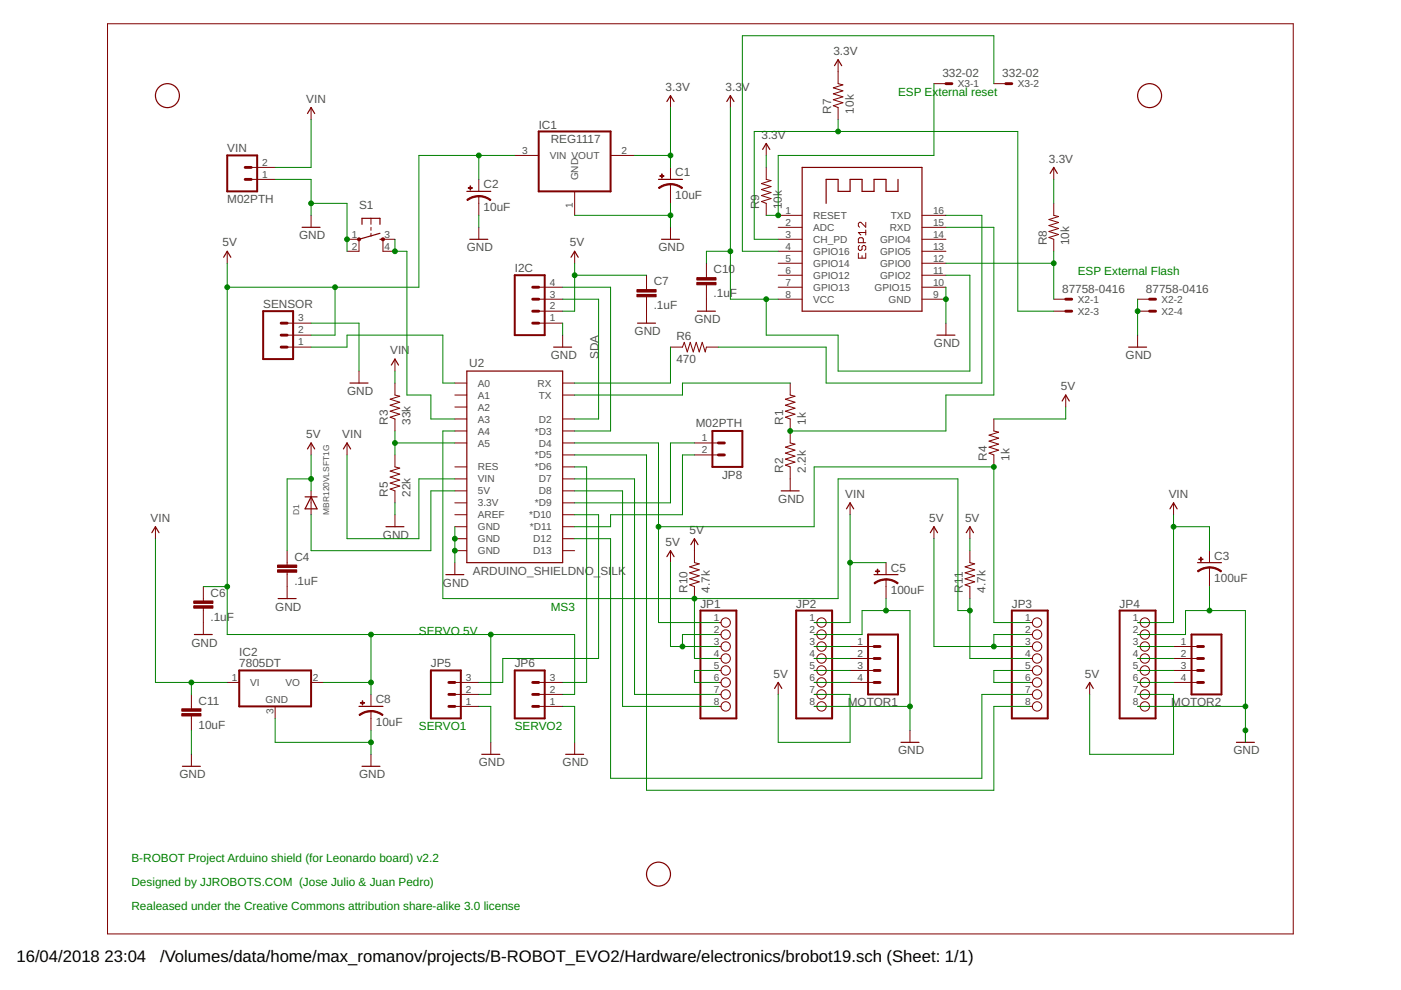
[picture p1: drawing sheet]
<svg xmlns="http://www.w3.org/2000/svg" width="297mm" height="210mm" viewBox="0 0 297 210" stroke-linecap="round" stroke-linejoin="round" font-family="sans-serif">
<g fill="none" stroke="#800000" stroke-width=".21">
<path d="M22.8 5h251.4v193h-251.4zM177.7 12.7v5l1 .3-2 .6 2 .7-2 .6 2 .6-2 .6 2 .7-2 .6 1 .4v2.5M198 17.7h2.6M210.7 17.7h2.6M53.3 38h5M53.3 35.5h5M66 22.8v2.5M101.5 38v2.6M109.1 33h5.1M129.5 33h5M142.2 20.3v2.5M142.2 35.5v2.5"/>
<path d="M142.2 39.1v4M154.9 20.3v2.5M162.5 35.5v2.5l1 .3-2.1 .6 2.1 .7-2.1 .6 2.1 .6-2.1 .7 2.1 .6-2.1 .6 1.1 .4v2.6M162.5 30.4v2.6M223.4 35.5v2.5M48.2 53.3v2.5M66 45.7v2.5M73.6 50.7h2.5v2.6h-2.5M78.7 46.3v1.3M78.7 48.2v.6M78.7 49.5v.6M83.7 50.7h-2.5v2.6h2.5"/>
<path d="M101.5 41.6v4.1M101.5 48.2v2.5M121.8 40.6v5.1M121.8 53.3v2.5M137.1 58.4v3M142.2 48.2v2.5M149.8 55.8v3.1M165 45.7h5.1M165 48.2h5.1M165 50.7h5.1M165 53.3h5.1M165 55.8h5.1"/>
<path d="M165 58.4h5.1M182 53.7v1h1.6v-1M182.2 52l-.2 .3v.5l.2 .3h.3l.3-.3v-.5l.2-.3h.3l.3 .3v.5l-.3 .3M182.8 54.2v.5M183 51.5v-.8l-.2-.3h-.6l-.2 .3v.8h1.6M183.6 47.1v1.1l-1.1-1.1h-.3l-.2 .3v.5l.2 .3M183.6 48.8v1M183.6 49.3h-1.6l.5 .5M195.5 45.7h5.1M195.5 48.2h5.1M195.5 50.7h5.1M195.5 53.3h5.1"/>
<path d="M195.5 55.8h5.1M195.5 58.4h5.1M223.4 43.1v2.6l1 .2-2 .6 2 .7-2 .6 2 .7-2 .6 2 .6-2 .7 1 .3v2.6M60.9 68.5h5.1M60.9 73.6h5.1M60.9 71.1h5.1M76.1 78.7v2.5M83.7 76.1v2.6M114.2 68.5h5.1M114.2 66h5.1M114.2 63.4h5.1M114.2 60.9h5.1"/>
<path d="M119.3 71.1v2.5M137.1 62.9v5.6M142.2 73.6h2.5l.4-1 .6 2 .6-2 .7 2 .6-2 .7 2 .6-2 .6 2 .3-1h2.5M149.8 60.4v5.6M165 63.4h5.1M165 60.9h5.1M195.5 63.4h5.1M195.5 60.9h5.1M200.6 68.5v2.6M223.4 66h2.6M223.4 63.4h2.6M241.2 66h2.5"/>
<path d="M241.2 63.4h2.5M241.2 71.1v2.5M66 93.9v2.6M73.6 93.9v2.6M83.7 81.2v2.6l1.1 .2-2.1 .6 2.1 .7-2.1 .6 2.1 .7-2.1 .6 2.1 .6-2.1 .7 1 .3v2.6M83.7 96.5v2.5l1.1 .3-2.1 .6 2.1 .6-2.1 .7 2.1 .6-2.1 .6 2.1 .7-2.1 .6 1 .4v2.5M96.4 81.2h2.6M96.4 83.8h2.6M96.4 88.8h2.6M96.4 91.4h2.6M96.4 93.9h2.6M96.4 99h2.6"/>
<path d="M96.4 86.3h2.6M119.3 81.2h2.5M119.3 83.8h2.5M119.3 88.8h2.5M119.3 91.4h2.5M119.3 93.9h2.5M119.3 96.5h2.5M119.3 99h2.5M147.2 93.9h5.1M147.2 96.5h5.1M167.5 81.2v2.6l1.1 .2-2.1 .6 2.1 .7-2.1 .6 2.1 .7-2.1 .6 2.1 .6-2.1 .7 1 .3v5.1l1.1 .3-2.1 .6 2.1 .6-2.1 .7 2.1 .6-2.1 .6 2.1 .7-2.1 .6 1 .4v5.1M210.7 88.8v2.6l1 .2-2 .7 2 .6-2 .6 2 .7-2 .6 2 .6-2 .7 1 .4v2.5"/>
<path d="M226 83.8v2.5M33 111.7v2.5M60.9 116.8v3M66 104.1v5M83.7 109.1v2.6M96.4 119.3v2.5M96.4 101.5h2.6M96.4 104.1h2.6M96.4 106.6h2.6M96.4 109.1h2.6M96.4 111.7h2.6M96.4 114.2h2.6"/>
<path d="M96.4 116.8h2.6M119.3 101.5h2.5M119.3 104.1h2.5M119.3 106.6h2.5M119.3 109.1h2.5M119.3 111.7h2.5M119.3 114.2h2.5M119.3 116.8h2.5M142.2 116.8v2.5M147.2 114.2v5.1l1.1 .2-2.1 .7 2.1 .6-2.1 .7 2.1 .6-2.1 .6 2.1 .7-2.1 .6 1 .4v2.5M180.2 106.6v2.5M187.9 119.3v2.5"/>
<path d="M198 111.7v2.5M205.6 111.7v2.5M205.6 116.8v2.5l1.1 .2-2.1 .7 2.1 .6-2.1 .7 2.1 .6-2.1 .6 2.1 .7-2.1 .6 1 .4v2.5M248.8 106.6v2.5M256.4 116.8v2.5M43.1 124.4v3M43.1 128.9v5.6M60.9 121.3v5.6M152.3 132h.6M152.3 134.5h.6M152.3 137.1h.6M152.3 139.6h.6"/>
<path d="M172.6 132h.6M172.6 134.5h.6M172.6 137.1h.6M172.6 139.6h.6M180.2 137.1h5.1M180.2 139.6h5.1M187.9 122.9v4M218.3 132h.6M218.3 134.5h.6M218.3 137.1h.6M218.3 139.6h.6M241.2 132h.5"/>
<path d="M241.2 134.5h.5M241.2 137.1h.5M241.2 139.6h.5M248.8 137.1h5.1M248.8 139.6h5.1M256.4 120.3v4.1M40.6 147.2v3.1M40.6 151.8v3.1M40.6 159.9v2.6M48.2 144.7h2.5M58.3 149.8v2.5M66 144.7h2.5"/>
<path d="M78.7 147.2v2.6M78.7 150.8v4.1M78.7 159.9v2.6M96.4 144.7h5.1M96.4 147.2h5.1M96.4 149.8h5.1M104.1 157.4v2.5M114.2 144.7h5.1M114.2 147.2h5.1M114.2 149.8h5.1M121.8 157.4v2.5M152.3 142.2h.6"/>
<path d="M152.3 144.7h.6M152.3 147.2h.6M152.3 149.8h.6M165 144.7v2.5M172.6 142.2h.6M172.6 144.7h.6M172.6 147.2h.6M172.6 149.8h.6M180.2 142.2h5.1M180.2 144.7h5.1M192.9 154.9v2.5M218.3 142.2h.6"/>
<path d="M218.3 144.7h.6M218.3 147.2h.6M218.3 149.8h.6M231 144.7v2.5M241.2 142.2h.5M241.2 144.7h.5M241.2 147.2h.5M241.2 149.8h.5M248.8 142.2h5.1M248.8 144.7h5.1M264.1 154.9v2.5"/>
<circle cx="153.9" cy="139.6" r=".99"/>
<circle cx="153.9" cy="132" r=".99"/>
<circle cx="153.9" cy="134.5" r=".99"/>
<circle cx="153.9" cy="137.1" r=".99"/>
<circle cx="174.2" cy="134.5" r=".99"/>
<circle cx="174.2" cy="137.1" r=".99"/>
<circle cx="174.2" cy="132" r=".99"/>
<circle cx="174.2" cy="139.6" r=".99"/>
<circle cx="219.9" cy="132" r=".99"/>
<circle cx="219.9" cy="134.5" r=".99"/>
<circle cx="219.9" cy="137.1" r=".99"/>
<circle cx="219.9" cy="139.6" r=".99"/>
<circle cx="242.7" cy="139.6" r=".99"/>
<circle cx="242.7" cy="134.5" r=".99"/>
<circle cx="242.7" cy="137.1" r=".99"/>
<circle cx="242.7" cy="132" r=".99"/>
<circle cx="153.9" cy="144.7" r=".99"/>
<circle cx="153.9" cy="147.2" r=".99"/>
<circle cx="153.9" cy="142.2" r=".99"/>
<circle cx="153.9" cy="149.8" r=".99"/>
<circle cx="174.2" cy="147.2" r=".99"/>
<circle cx="174.2" cy="149.8" r=".99"/>
<circle cx="174.2" cy="144.7" r=".99"/>
<circle cx="174.2" cy="142.2" r=".99"/>
<circle cx="219.9" cy="147.2" r=".99"/>
<circle cx="219.9" cy="142.2" r=".99"/>
<circle cx="219.9" cy="149.8" r=".99"/>
<circle cx="219.9" cy="144.7" r=".99"/>
<circle cx="242.7" cy="144.7" r=".99"/>
<circle cx="242.7" cy="142.2" r=".99"/>
<circle cx="242.7" cy="147.2" r=".99"/>
<circle cx="242.7" cy="149.8" r=".99"/>
</g>
<g fill="none" stroke="#800000" stroke-width=".42">
<path d="M48.2 33h6.3v7.6h-6.3zM114.2 27.9h15.3v12.7h-15.3zM109.1 58.4h6.4v12.7h-6.4zM55.8 66h6.3v10.1h-6.3zM151 91.4h6.4v7.6h-6.4zM148.5 129.5h7.6v22.8h-7.6zM168.8 129.5h7.6v22.8h-7.6zM184 134.5h6.4v12.7h-6.4zM214.5 129.5h7.6v22.8h-7.6zM237.4 129.5h7.6v22.8h-7.6zM252.6 134.5h6.4v12.7h-6.4zM50.7 142.2h15.3v7.6h-15.3z"/>
<path d="M91.4 142.2h6.3v10.1h-6.3zM109.1 142.2h6.4v10.1h-6.4z"/>
</g>
<g fill="none" stroke="#800000" stroke-width=".25">
<path d="M176.9 13.9l.8-1.2 .8 1.2M65.2 24.1l.8-1.3 .7 1.3M139.6 38h5.1M141.4 21.5l.8-1.2 .7 1.2M154.1 21.5l.8-1.2 .7 1.2M161.7 31.7l.8-1.3 .7 1.3M170.1 35.5h25.4v30.5h-25.4zM190.4 38v2.6h-2.5v-2.6h-2.6v2.6h-2.5v-2.6h-2.6v2.6h-2.5v-2.6h-2.5v5.1M222.7 36.8l.7-1.3 .8 1.3M47.4 54.5l.8-1.2 .7 1.2M64.1 48.2h3.8M76.8 47.6v-1.3h3.8v1.3"/>
<path d="M80.6 50.7h.6M80.6 49.5l-4.5 1.2M99 40.6h5.1M99.6 50.7h3.8M121.1 54.5l.7-1.2 .8 1.2M140.3 50.7h3.8M83 77.4l.7-1.3 .8 1.3M99 78.7h20.3v40.6h-20.3zM117.4 73.6h3.8M135.2 68.5h3.8M147.9 66h3.8M198.6 71.1h3.9"/>
<path d="M239.3 73.6h3.8M65.2 95.2l.8-1.3 .7 1.3M72.8 95.2l.8-1.3 .7 1.3M74.2 81.2h3.8M225.2 85l.8-1.2 .7 1.2M32.2 112.9l.8-1.2 .7 1.2M64.7 105.3h2.5M66 105.3l1.2 2.6h-2.5zM81.8 111.7h3.8M141.4 118l.8-1.2 .7 1.2M146.5 115.5l.7-1.3 .8 1.3M165.6 104.1h3.8"/>
<path d="M179.5 107.9l.7-1.3 .8 1.3M197.3 112.9l.7-1.2 .8 1.2M204.9 112.9l.7-1.2 .8 1.2M248.1 107.9l.7-1.3 .8 1.3M253.9 119.3h5.1M41.2 134.5h3.8M59 126.9h3.8M94.5 121.8h3.8M185.3 121.8h5.1M76.1 149.8h5.1M102.2 159.9h3.8M119.9 159.9h3.8"/>
<path d="M164.2 146l.8-1.3 .8 1.3M191 157.4h3.8M230.3 146l.7-1.3 .8 1.3M262.1 157.4h3.9M38.7 162.5h3.8M76.8 162.5h3.8"/>
<circle cx="35.5" cy="20.3" r="2.54"/>
<circle cx="243.7" cy="20.3" r="2.54"/>
<circle cx="139.6" cy="185.3" r="2.54"/>
</g>
<g fill="#800000" stroke="#800000" stroke-width=".21">
<path d="M142.2 38.9l1.3 .2 1.2 .7-.1 .2-1.4-.7-1-.1z" fill-rule="evenodd"/>
<path d="M139.6 39.8l1.2-.7 1.4-.2v.3l-1.5 .3-.9 .5z" fill-rule="evenodd"/>
<path d="M101.5 41.5l1.4 .2 1.2 .6-.2 .2-.9-.5-1.5-.3z" fill-rule="evenodd"/>
<path d="M99 42.3l1.2-.6 1.3-.2v.2l-1.5 .3-.9 .5z" fill-rule="evenodd"/>
<path d="M78.7 150.6l1.3 .3 1.2 .6-.1 .2-1.4-.7-1-.1z" fill-rule="evenodd"/>
<path d="M76.1 151.5l1.2-.6 1.4-.2v.2l-1.1 .1-1.3 .7z" fill-rule="evenodd"/>
<path d="M187.9 122.7l1.3 .2 1.2 .7-.1 .2-1.4-.7-1-.1z" fill-rule="evenodd"/>
<path d="M185.3 123.6l1.2-.7 1.4-.2v.3l-1.5 .3-.9 .5z" fill-rule="evenodd"/>
<path d="M256.4 120.2l1.4 .2 1.2 .7-.2 .2-1.3-.7-1.1-.2z" fill-rule="evenodd"/>
<path d="M253.9 121.1l1.2-.7 1.3-.2v.2l-1.5 .3-.9 .6z" fill-rule="evenodd"/>
<circle cx="76.1" cy="50.7" r=".32"/>
<circle cx="81.2" cy="50.7" r=".32"/>
</g>
<g fill="#800000" stroke="#800000" stroke-width=".21">
<path d="M139.9 37.3h.9v.1h-.9z"/>
<path d="M140.3 36.9h.1v.9h-.1z"/>
<path d="M58.8 120.8h4.1v.5h-4.1z"/>
<path d="M58.8 119.8h4.1v.5h-4.1z"/>
<path d="M99.3 39.8h.9v.1h-.9z"/>
<path d="M99.7 39.4h.1v.9h-.1z"/>
<path d="M76.4 149h.9v.1h-.9z"/>
<path d="M76.8 148.6h.1v.9h-.1z"/>
<path d="M185.6 121.1h.9v.1h-.9z"/>
<path d="M186 120.7h.1v.9h-.1z"/>
<path d="M254.2 118.5h.9v.1h-.9z"/>
<path d="M254.6 118.1h.1v.9h-.1z"/>
<path d="M41.1 128.4h4v.5h-4z"/>
<path d="M41.1 127.4h4v.5h-4z"/>
<path d="M135 62.4h4.1v.5h-4.1z"/>
<path d="M135 61.4h4.1v.5h-4.1z"/>
<path d="M147.7 59.9h4.1v.5h-4.1z"/>
<path d="M147.7 58.9h4.1v.5h-4.1z"/>
<path d="M38.5 151.3h4.1v.5h-4.1z"/>
<path d="M38.5 150.3h4.1v.5h-4.1z"/>
</g>
<g fill="none" stroke="#800000" stroke-width=".61">
<path d="M200.6 17.7h1.2M213.3 17.7h1.2M52 35.5h1.3M52 38h1.3M59.6 68.5h1.3M59.6 71.1h1.3M59.6 73.6h1.3M112.9 63.4h1.3M112.9 66h1.3M112.9 68.5h1.3M112.9 60.9h1.3M226 63.4h1.2"/>
<path d="M226 66h1.2M243.7 63.4h1.3M243.7 66h1.3M152.3 96.5h1.3M152.3 93.9h1.3M185.3 139.6h1.3M185.3 137.1h1.3M253.9 139.6h1.3M253.9 137.1h1.3M95.2 144.7h1.2M95.2 147.2h1.2M95.2 149.8h1.2"/>
<path d="M112.9 144.7h1.3M112.9 147.2h1.3M112.9 149.8h1.3M185.3 142.2h1.3M185.3 144.7h1.3M253.9 142.2h1.3M253.9 144.7h1.3"/>
</g>
<g fill="none" stroke="#008000" stroke-width=".21">
<path d="M198 17.7v15.3h-33v12.7h-2.5M210.7 17.7v-10.1h-53.3v45.7h7.6M58.3 38h7.7v7.7M66 25.3v10.2h-7.7M101.5 33v5M109.1 33h-20.3v27.9h-40.6M134.5 33h7.7M142.2 22.8v12.7M154.9 22.8v40.6h10.1M162.5 33v2.5M177.7 25.3v2.6M223.4 38v5.1"/>
<path d="M48.2 55.8v78.7h73.6v12.7h-2.5M66 43.1h7.6v10.2M83.7 50.7v2.6h2.6v30.5h5.1v5h5M101.5 45.7v2.5M121.8 45.7h20.4M121.8 55.8v10.2h-2.5M121.8 58.4h15.3M142.2 43.1v5.1M154.9 53.3h-5.1v2.5M165 50.7h-5.1v-22.8h55.9v38.1h7.6M200.6 45.7h7.6v35.5h-33v-7.6h-22.9M200.6 48.2h10.1v35.6h-10.1v7.6h-33.1"/>
<path d="M200.6 58.4h5v20.3h-27.9v-7.6h-15.2v-7.7M200.6 55.8h22.8M223.4 53.3v10.1M66 68.5h10.1v10.2M66 73.6h7.6v-2.5h20.3v10.1h2.5M71 60.9v10.2h-5M83.7 78.7v2.5M119.3 68.5v2.6M119.3 60.9h10.2v30.5h-7.7M119.3 63.4h7.6v25.4h-5.1M142.2 73.6v7.6h-20.4M200.6 60.9v7.6"/>
<path d="M241.2 63.4v7.7M66 96.5v7.6M73.6 96.5v17.7h15.2v-12.7h7.6M83.7 91.4v5.1M83.7 93.9h12.7M96.4 91.4h-2.5v35.5h83.8v-25.4h25.4v28h2.5M121.8 96.5h15.3v71.1h73.6v-17.8h7.6M121.8 93.9h17.8v38.1h12.7M121.8 99h2.6v45.7h-5.1M147.2 93.9h-5v12.7h-20.4M147.2 96.5h-2.5v12.6h-15.2v2.6h-7.7M167.5 81.2h-22.8v2.6h-22.9"/>
<path d="M226 86.3v2.5h-15.3M33 114.2v30.5h15.2M66 101.5h-5.1v15.3M83.7 106.6v2.5M96.4 111.7v7.6M96.4 104.1h-5v12.7h-25.4v-7.7M121.8 104.1h10.2v45.7h20.3M121.8 109.1h5.1v30.5h-20.3v5.1h-5.1M121.8 101.5h12.7v45.7h17.8M121.8 114.2h7.7v50.8h78.7v-17.8h10.1M139.6 111.7h33v-12.7h38.1v33h7.6M142.2 119.3v17.8h10.1"/>
<path d="M180.2 109.1v22.9h-7.6M180.2 119.3h7.7M198 114.2v22.9h20.3M205.6 114.2v2.6M248.8 111.7h7.6v5.1M248.8 109.1v22.9h-7.6M43.1 124.4h5.1M78.7 134.5v12.7M104.1 134.5v12.7h-2.6M147.2 126.9v12.7h5.1M152.3 134.5h-7.6v2.6M172.6 134.5h10.2v-5h10.1v25.4"/>
<path d="M172.6 137.1h7.6M172.6 139.6h7.6M187.9 126.9v2.6M205.6 126.9v12.7h12.7M218.3 134.5h-7.6v2.6M241.2 134.5h10.2v-5h12.7v27.9M241.2 137.1h7.6M241.2 139.6h7.6M256.4 124.4v5.1M40.6 144.7v2.5M40.6 154.9v5M58.3 152.3v5.1h20.4"/>
<path d="M68.5 144.7h10.2M78.7 154.9v5M101.5 149.8h2.6v7.6M119.3 149.8h2.5v7.6M152.3 142.2h-5.1v2.5h5.1M165 147.2v10.2h15.2v-10.2h-7.6M172.6 149.8h20.3M172.6 144.7h7.6M172.6 142.2h7.6M218.3 142.2h-7.6v2.5h7.6M231 147.2v12.7h17.8v-12.7h-7.6M241.2 149.8h22.9"/>
<path d="M241.2 144.7h7.6M241.2 142.2h7.6"/>
</g>
<g fill="#008000" stroke="#008000" stroke-width=".21">
<circle cx="142.2" cy="45.7" r=".51"/>
<circle cx="200.6" cy="63.4" r=".51"/>
<circle cx="192.9" cy="149.8" r=".51"/>
<circle cx="187.9" cy="129.5" r=".51"/>
<circle cx="96.4" cy="114.2" r=".51"/>
<circle cx="96.4" cy="116.8" r=".51"/>
<circle cx="78.7" cy="157.4" r=".51"/>
<circle cx="73.6" cy="50.7" r=".51"/>
<circle cx="66" cy="43.1" r=".51"/>
<circle cx="264.1" cy="149.8" r=".51"/>
<circle cx="256.4" cy="129.5" r=".51"/>
<circle cx="264.1" cy="154.9" r=".51"/>
<circle cx="241.2" cy="66" r=".51"/>
<circle cx="167.5" cy="91.4" r=".51"/>
<circle cx="162.5" cy="63.4" r=".51"/>
<circle cx="154.9" cy="53.3" r=".51"/>
<circle cx="142.2" cy="33" r=".51"/>
<circle cx="180.2" cy="119.3" r=".51"/>
<circle cx="248.8" cy="111.7" r=".51"/>
<circle cx="40.6" cy="144.7" r=".51"/>
<circle cx="121.8" cy="58.4" r=".51"/>
<circle cx="210.7" cy="137.1" r=".51"/>
<circle cx="144.7" cy="137.1" r=".51"/>
<circle cx="66" cy="101.5" r=".51"/>
<circle cx="78.7" cy="134.5" r=".51"/>
<circle cx="78.7" cy="144.7" r=".51"/>
<circle cx="101.5" cy="33" r=".51"/>
<circle cx="71" cy="60.9" r=".51"/>
<circle cx="104.1" cy="134.5" r=".51"/>
<circle cx="48.2" cy="60.9" r=".51"/>
<circle cx="48.2" cy="124.4" r=".51"/>
<circle cx="210.7" cy="99" r=".51"/>
<circle cx="139.6" cy="111.7" r=".51"/>
<circle cx="83.7" cy="93.9" r=".51"/>
<circle cx="223.4" cy="55.8" r=".51"/>
<circle cx="177.7" cy="27.9" r=".51"/>
<circle cx="165" cy="45.7" r=".51"/>
<circle cx="147.2" cy="126.9" r=".51"/>
<circle cx="205.6" cy="129.5" r=".51"/>
<circle cx="83.7" cy="53.3" r=".51"/>
</g>
<g font-size="3.5">
<text x="3.5" y="203.9">16/04/2018</text>
<text x="22.2" y="203.9">23:04</text>
<text x="34" y="203.9">/Volumes/data/home/max_romanov/projects/B-ROBOT_EVO2/Hardware/electronics/brobot19.sch (Sheet: 1/1)</text>
</g>
<g font-size="2.5" fill="#505050">
<text x="176.7" y="11.6">3.3V</text>
<text x="199.8" y="16.3">332-02</text>
<text x="212.5" y="16.3">332-02</text>
<text x="64.9" y="21.8">VIN</text>
<text x="141.1" y="19.3">3.3V</text>
<text x="153.8" y="19.3">3.3V</text>
<text x="114.2" y="27.3">IC1</text>
<text x="161.4" y="29.4">3.3V</text>
<text x="176.2" y="24.1" transform="rotate(-90 176.2 24.1)">R7</text>
<text x="181" y="24.1" transform="rotate(-90 181 24.1)">10k</text>
<text x="48.2" y="32.2">VIN</text>
<text x="116.8" y="30.4">REG1117</text>
<text x="222.4" y="34.5">3.3V</text>
<text x="102.5" y="39.9">C2</text>
<text x="143.2" y="37.4">C1</text>
<text x="48.2" y="43.1">M02PTH</text>
<text x="76.1" y="44.4">S1</text>
<text x="102.5" y="44.8">10uF</text>
<text x="143.2" y="42.2">10uF</text>
<text x="161" y="44.4" transform="rotate(-90 161 44.4)">R9</text>
<text x="165.8" y="44.4" transform="rotate(-90 165.8 44.4)">10k</text>
<text x="47.2" y="52.3">5V</text>
<text x="63.4" y="50.7">GND</text>
<text x="99" y="53.3">GND</text>
<text x="120.8" y="52.3">5V</text>
<text x="139.6" y="53.3">GND</text>
<text x="221.9" y="52" transform="rotate(-90 221.9 52)">R8</text>
<text x="226.7" y="52" transform="rotate(-90 226.7 52)">10k</text>
<text x="109.1" y="57.6">I2C</text>
<text x="151.3" y="58">C10</text>
<text x="55.8" y="65.2">SENSOR</text>
<text x="138.6" y="65.6">.1uF</text>
<text x="138.6" y="60.5">C7</text>
<text x="151.3" y="63.1">.1uF</text>
<text x="225.2" y="62">87758-0416</text>
<text x="243" y="62">87758-0416</text>
<text x="134.5" y="71.1">GND</text>
<text x="147.2" y="68.5">GND</text>
<text x="82.7" y="75.1">VIN</text>
<text x="99.5" y="77.9">U2</text>
<text x="116.8" y="76.1">GND</text>
<text x="126.9" y="76.1" transform="rotate(-90 126.9 76.1)">SDA</text>
<text x="143.4" y="76.9">470</text>
<text x="143.4" y="72.1">R6</text>
<text x="198" y="73.6">GND</text>
<text x="238.6" y="76.1">GND</text>
<text x="73.6" y="83.8">GND</text>
<text x="224.9" y="82.7">5V</text>
<text x="64.9" y="92.9">5V</text>
<text x="72.6" y="92.9">VIN</text>
<text x="82.2" y="90.1" transform="rotate(-90 82.2 90.1)">R3</text>
<text x="87" y="90.1" transform="rotate(-90 87 90.1)">33k</text>
<text x="147.5" y="90.6">M02PTH</text>
<text x="166" y="90.1" transform="rotate(-90 166 90.1)">R1</text>
<text x="170.8" y="90.1" transform="rotate(-90 170.8 90.1)">1k</text>
<text x="153.1" y="101.5">JP8</text>
<text x="166" y="100.3" transform="rotate(-90 166 100.3)">R2</text>
<text x="170.8" y="100.3" transform="rotate(-90 170.8 100.3)">2.2k</text>
<text x="209.2" y="97.7" transform="rotate(-90 209.2 97.7)">R4</text>
<text x="214" y="97.7" transform="rotate(-90 214 97.7)">1k</text>
<text x="82.2" y="105.3" transform="rotate(-90 82.2 105.3)">R5</text>
<text x="87" y="105.3" transform="rotate(-90 87 105.3)">22k</text>
<text x="165" y="106.6">GND</text>
<text x="179.2" y="105.6">VIN</text>
<text x="247.8" y="105.6">VIN</text>
<text x="31.9" y="110.7">VIN</text>
<text x="146.2" y="113.2">5V</text>
<text x="197" y="110.7">5V</text>
<text x="204.6" y="110.7">5V</text>
<text x="62.4" y="118.9">C4</text>
<text x="81.2" y="114.2">GND</text>
<text x="141.1" y="115.7">5V</text>
<text x="257.4" y="118.7">C3</text>
<text x="62.4" y="124">.1uF</text>
<text x="93.9" y="124.4">GND</text>
<text x="100.2" y="121.8">ARDUINO_SHIELDNO_</text>
<text x="127.3" y="121.8">SI</text>
<text x="129.7" y="121.8">LK</text>
<text x="145.7" y="125.7" transform="rotate(-90 145.7 125.7)">R10</text>
<text x="150.5" y="125.7" transform="rotate(-90 150.5 125.7)">4.7k</text>
<text x="188.9" y="121.2">C5</text>
<text x="204.1" y="125.7" transform="rotate(-90 204.1 125.7)">R11</text>
<text x="208.9" y="125.7" transform="rotate(-90 208.9 125.7)">4.7k</text>
<text x="257.4" y="123.5">100uF</text>
<text x="44.6" y="131.6">.1uF</text>
<text x="44.6" y="126.5">C6</text>
<text x="58.3" y="129.5">GND</text>
<text x="148.5" y="128.8">JP1</text>
<text x="168.8" y="128.8">JP2</text>
<text x="188.9" y="126">100uF</text>
<text x="214.5" y="128.8">JP3</text>
<text x="237.4" y="128.8">JP4</text>
<text x="40.6" y="137.1">GND</text>
<text x="50.7" y="141.5">7805DT</text>
<text x="50.7" y="139">IC2</text>
<text x="91.4" y="141.4">JP5</text>
<text x="109.1" y="141.4">JP6</text>
<text x="164" y="143.7">5V</text>
<text x="230" y="143.7">5V</text>
<text x="42.1" y="149.4">C11</text>
<text x="79.7" y="149.1">C8</text>
<text x="179.8" y="149.8">MOTOR1</text>
<text x="248.3" y="149.8">MOTOR2</text>
<text x="42.1" y="154.5">10uF</text>
<text x="79.7" y="154">10uF</text>
<text x="190.4" y="159.9">GND</text>
<text x="261.5" y="159.9">GND</text>
<text x="38" y="165">GND</text>
<text x="76.1" y="165">GND</text>
<text x="101.5" y="162.5">GND</text>
<text x="119.3" y="162.5">GND</text>
</g>
<g font-size="2.5" fill="#008000">
<text x="190.4" y="20.3">ESP External reset</text>
<text x="228.5" y="58.4">ESP External Flash</text>
<text x="116.8" y="129.5">MS3</text>
<text x="88.8" y="134.5">SERVO 5V</text>
<text x="88.8" y="154.9">SERVO1</text>
<text x="109.1" y="154.9">SERVO2</text>
<text x="27.9" y="182.8">B-ROBOT Project Arduino shield (for Leonardo board) v2.2</text>
<text x="27.9" y="187.9">Designed by JJROBOTS.COM (Jose Julio &amp; Juan Pedro)</text>
<text x="27.9" y="192.9">Realeased under the Creative Commons attribution share-alike 3.0 license</text>
</g>
<g font-size="2.1" fill="#505050">
<text x="203.1" y="18.5">X3-1</text>
<text x="215.8" y="18.5">X3-2</text>
<text x="55.6" y="35.1">2</text>
<text x="110.7" y="32.6">3</text>
<text x="116.5" y="33.7">VIN VOUT</text>
<text x="131.8" y="32.6">2</text>
<text x="55.6" y="37.7">1</text>
<text x="122.6" y="38.2" transform="rotate(-90 122.6 38.2)">GND</text>
<text x="121.5" y="44.1" transform="rotate(-90 121.5 44.1)">1</text>
<text x="166.6" y="45.3">1</text>
<text x="166.6" y="47.8">2</text>
<text x="172.4" y="46.4">RESET</text>
<text x="188.9" y="46.4">TXD</text>
<text x="197.8" y="47.8">15</text>
<text x="197.8" y="45.3">16</text>
<text x="74.6" y="50.4">1</text>
<text x="74.6" y="52.9">2</text>
<text x="81.6" y="50.4">3</text>
<text x="81.6" y="52.9">4</text>
<text x="166.6" y="50.4">3</text>
<text x="166.6" y="52.9">4</text>
<text x="172.4" y="49">ADC</text>
<text x="172.4" y="51.5">CH_PD</text>
<text x="186.6" y="51.5">GPIO4</text>
<text x="188.6" y="49">RXD</text>
<text x="197.8" y="52.9">13</text>
<text x="197.8" y="50.4">14</text>
<text x="166.6" y="55.5">5</text>
<text x="166.6" y="58">6</text>
<text x="172.4" y="54">GPIO16</text>
<text x="172.4" y="56.6">GPIO14</text>
<text x="172.4" y="59.1">GPIO12</text>
<text x="186.6" y="59.1">GPIO2</text>
<text x="186.6" y="56.6">GPIO0</text>
<text x="186.6" y="54">GPIO5</text>
<text x="197.8" y="58">11</text>
<text x="197.8" y="55.5">12</text>
<text x="116.5" y="65.6">2</text>
<text x="116.5" y="63.1">3</text>
<text x="116.5" y="60.5">4</text>
<text x="166.6" y="60.5">7</text>
<text x="166.6" y="63.1">8</text>
<text x="172.4" y="61.7">GPIO13</text>
<text x="172.4" y="64.2">VCC</text>
<text x="185.4" y="61.7">GPIO15</text>
<text x="188.4" y="64.2">GND</text>
<text x="197.8" y="63.1">9</text>
<text x="197.8" y="60.5">10</text>
<text x="228.5" y="64.2">X2-1</text>
<text x="246.3" y="64.2">X2-2</text>
<text x="63.2" y="70.7">2</text>
<text x="63.2" y="68.2">3</text>
<text x="116.5" y="68.2">1</text>
<text x="228.5" y="66.7">X2-3</text>
<text x="246.3" y="66.7">X2-4</text>
<text x="63.2" y="73.2">1</text>
<text x="101.3" y="82">A0</text>
<text x="114" y="82">RX</text>
<text x="101.3" y="84.5">A1</text>
<text x="101.3" y="87.1">A2</text>
<text x="101.3" y="89.6">A3</text>
<text x="114.2" y="84.5">TX</text>
<text x="114.2" y="89.6">D2</text>
<text x="101.3" y="92.1">A4</text>
<text x="101.3" y="94.7">A5</text>
<text x="113.4" y="92.1">*D3</text>
<text x="114.2" y="94.7">D4</text>
<text x="148.8" y="93.6">1</text>
<text x="101.3" y="99.8">RES</text>
<text x="113.4" y="97.2">*D5</text>
<text x="113.4" y="99.8">*D6</text>
<text x="148.8" y="96.1">2</text>
<text x="101.3" y="102.3">VIN</text>
<text x="101.3" y="104.8">5V</text>
<text x="101.3" y="107.4">3.3V</text>
<text x="113.4" y="107.4">*D9</text>
<text x="114.2" y="102.3">D7</text>
<text x="114.2" y="104.8">D8</text>
<text x="101.3" y="109.9">AREF</text>
<text x="101.3" y="112.4">GND</text>
<text x="112.2" y="109.9">*D10</text>
<text x="112.4" y="112.4">*D11</text>
<text x="101.3" y="115">GND</text>
<text x="101.3" y="117.5">GND</text>
<text x="113" y="115">D12</text>
<text x="113" y="117.5">D13</text>
<text x="151.3" y="131.6">1</text>
<text x="171.6" y="131.6">1</text>
<text x="217.4" y="131.6">1</text>
<text x="240.2" y="131.6">1</text>
<text x="151.3" y="134.2">2</text>
<text x="151.3" y="136.7">3</text>
<text x="171.6" y="134.2">2</text>
<text x="171.6" y="136.7">3</text>
<text x="181.8" y="136.7">1</text>
<text x="217.4" y="134.2">2</text>
<text x="217.4" y="136.7">3</text>
<text x="240.2" y="134.2">2</text>
<text x="240.2" y="136.7">3</text>
<text x="250.4" y="136.7">1</text>
<text x="151.3" y="139.3">4</text>
<text x="151.3" y="141.8">5</text>
<text x="171.6" y="139.3">4</text>
<text x="171.6" y="141.8">5</text>
<text x="181.8" y="139.3">2</text>
<text x="181.8" y="141.8">3</text>
<text x="217.4" y="139.3">4</text>
<text x="217.4" y="141.8">5</text>
<text x="240.2" y="139.3">4</text>
<text x="240.2" y="141.8">5</text>
<text x="250.4" y="139.3">2</text>
<text x="250.4" y="141.8">3</text>
<text x="49.2" y="144.3">1</text>
<text x="53.1" y="145.5">VI</text>
<text x="56.3" y="149">GND</text>
<text x="60.5" y="145.5">VO</text>
<text x="66.3" y="144.3">2</text>
<text x="98.8" y="149.4">1</text>
<text x="98.8" y="146.9">2</text>
<text x="98.8" y="144.3">3</text>
<text x="116.5" y="149.4">1</text>
<text x="116.5" y="146.9">2</text>
<text x="116.5" y="144.3">3</text>
<text x="151.3" y="144.3">6</text>
<text x="151.3" y="146.9">7</text>
<text x="151.3" y="149.4">8</text>
<text x="171.6" y="144.3">6</text>
<text x="171.6" y="146.9">7</text>
<text x="171.6" y="149.4">8</text>
<text x="181.8" y="144.3">4</text>
<text x="217.4" y="144.3">6</text>
<text x="217.4" y="146.9">7</text>
<text x="217.4" y="149.4">8</text>
<text x="240.2" y="144.3">6</text>
<text x="240.2" y="146.9">7</text>
<text x="240.2" y="149.4">8</text>
<text x="250.4" y="144.3">4</text>
<text x="58" y="151.3" transform="rotate(-90 58 151.3)">3</text>
</g>
<g font-size="1.8" fill="#505050">
<text x="63.4" y="109.1" transform="rotate(-90 63.4 109.1)">D1</text>
<text x="69.8" y="109.1" transform="rotate(-90 69.8 109.1)">MBR120VLSFT1G</text>
</g>
</svg>
